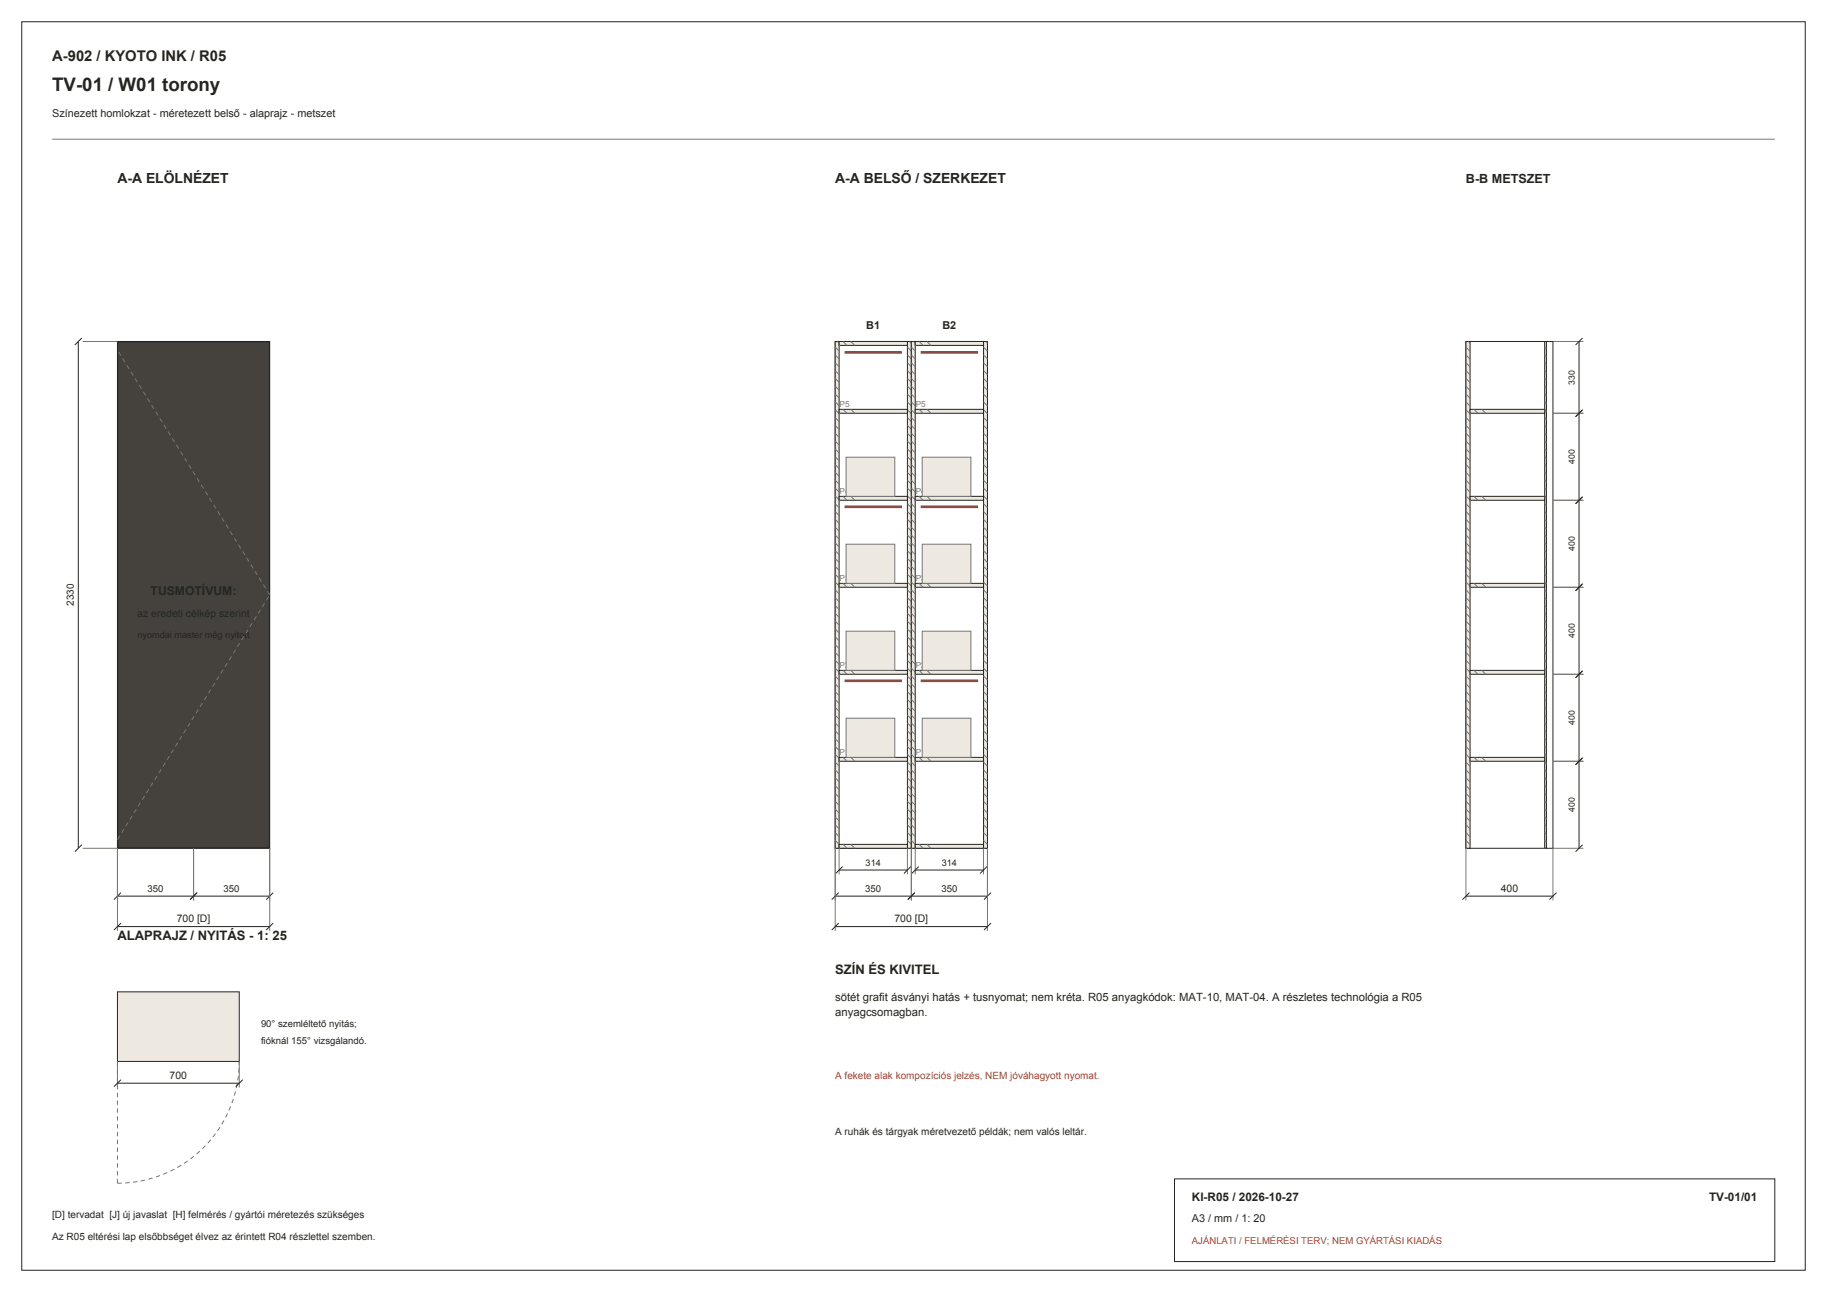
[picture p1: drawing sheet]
<svg xmlns="http://www.w3.org/2000/svg" width="420mm" height="297mm" viewBox="0 0 420 297" stroke-linecap="round" stroke-linejoin="round" font-family="sans-serif">
<path d="M5 5h410v287h-410zM270 271h138v19h-138z" fill="none" stroke="#252522" stroke-width=".23"/>
<path d="M12 32h396" fill="none" stroke="#777772" stroke-width=".23"/>
<path d="M27 78.5h35v116.5h-35z" fill-rule="evenodd" fill="#45423e" stroke="#252522" stroke-width=".23"/>
<path d="M27.1 78.6h34.8v116.3h-34.8z" fill="none" stroke="#252522" stroke-width=".23"/>
<path d="M62 136.7l-35-56.2M27 193l35-56.3" fill="none" stroke="#777772" stroke-width=".23" stroke-dasharray="1 .8" stroke-linecap="butt"/>
<path d="M192 78.5h35v116.5h-35z" fill-rule="evenodd" fill="#fff" stroke="#252522" stroke-width=".23"/>
<path d="M192 78.5h.9v116.5h-.9z" fill-rule="evenodd" fill="#ede9e1" stroke="#252522" stroke-width=".23"/>
<g fill="none" stroke="#777772" stroke-width=".23">
<path d="M192 79.8l.9 .9M192.5 78.5l.4 .4M192 99.6l.9 .9M192 97.8l.9 .9M192 96l.9 .9M192 94.2l.9 .9M192 92.4l.9 .9M192 90.6l.9 .9M192 88.8l.9 .9M192 87l.9 .9M192 85.2l.9 .9M192 83.4l.9 .9"/>
<path d="M192 81.6l.9 .9M192 119.4l.9 .9M192 117.6l.9 .9M192 115.8l.9 .9M192 114l.9 .9M192 112.2l.9 .9M192 110.4l.9 .9M192 108.6l.9 .9M192 106.8l.9 .9M192 105l.9 .9M192 103.2l.9 .9M192 101.4l.9 .9"/>
<path d="M192 139.2l.9 .9M192 137.4l.9 .9M192 135.6l.9 .9M192 133.8l.9 .9M192 132l.9 .9M192 130.2l.9 .9M192 128.4l.9 .9M192 126.6l.9 .9M192 124.8l.9 .9M192 123l.9 .9M192 121.2l.9 .9M192 159l.9 .9"/>
<path d="M192 157.2l.9 .9M192 155.4l.9 .9M192 153.6l.9 .9M192 151.8l.9 .9M192 150l.9 .9M192 148.2l.9 .9M192 146.4l.9 .9M192 144.6l.9 .9M192 142.8l.9 .9M192 141l.9 .9M192 178.8l.9 .9M192 177l.9 .9"/>
<path d="M192 175.2l.9 .9M192 173.4l.9 .9M192 171.6l.9 .9M192 169.8l.9 .9M192 168l.9 .9M192 166.2l.9 .9M192 164.4l.9 .9M192 162.6l.9 .9M192 160.8l.9 .9M192 195h.1M192 193.2l.9 .9M192 191.4l.9 .9"/>
<path d="M192 189.6l.9 .9M192 187.8l.9 .9M192 186l.9 .9M192 184.2l.9 .9M192 182.4l.9 .9M192 180.6l.9 .9"/>
</g>
<path d="M208.6 78.5h.9v116.5h-.9z" fill-rule="evenodd" fill="#ede9e1" stroke="#252522" stroke-width=".23"/>
<g fill="none" stroke="#777772" stroke-width=".23">
<path d="M208.6 79.8l.9 .9M209.1 78.5l.4 .4M208.6 99.6l.9 .9M208.6 97.8l.9 .9M208.6 96l.9 .9M208.6 94.2l.9 .9M208.6 92.4l.9 .9M208.6 90.6l.9 .9M208.6 88.8l.9 .9M208.6 87l.9 .9M208.6 85.2l.9 .9M208.6 83.4l.9 .9"/>
<path d="M208.6 81.6l.9 .9M208.6 119.4l.9 .9M208.6 117.6l.9 .9M208.6 115.8l.9 .9M208.6 114l.9 .9M208.6 112.2l.9 .9M208.6 110.4l.9 .9M208.6 108.6l.9 .9M208.6 106.8l.9 .9M208.6 105l.9 .9M208.6 103.2l.9 .9M208.6 101.4l.9 .9"/>
<path d="M208.6 139.2l.9 .9M208.6 137.4l.9 .9M208.6 135.6l.9 .9M208.6 133.8l.9 .9M208.6 132l.9 .9M208.6 130.2l.9 .9M208.6 128.4l.9 .9M208.6 126.6l.9 .9M208.6 124.8l.9 .9M208.6 123l.9 .9M208.6 121.2l.9 .9M208.6 159l.9 .9"/>
<path d="M208.6 157.2l.9 .9M208.6 155.4l.9 .9M208.6 153.6l.9 .9M208.6 151.8l.9 .9M208.6 150l.9 .9M208.6 148.2l.9 .9M208.6 146.4l.9 .9M208.6 144.6l.9 .9M208.6 142.8l.9 .9M208.6 141l.9 .9M208.6 178.8l.9 .9M208.6 177l.9 .9"/>
<path d="M208.6 175.2l.9 .9M208.6 173.4l.9 .9M208.6 171.6l.9 .9M208.6 169.8l.9 .9M208.6 168l.9 .9M208.6 166.2l.9 .9M208.6 164.4l.9 .9M208.6 162.6l.9 .9M208.6 160.8l.9 .9M208.6 195h.1M208.6 193.2l.9 .9M208.6 191.4l.9 .9"/>
<path d="M208.6 189.6l.9 .9M208.6 187.8l.9 .9M208.6 186l.9 .9M208.6 184.2l.9 .9M208.6 182.4l.9 .9M208.6 180.6l.9 .9"/>
</g>
<path d="M192.9 194.1h15.7v.9h-15.7z" fill-rule="evenodd" fill="#ede9e1" stroke="#252522" stroke-width=".23"/>
<path d="M192.9 195h.1M193.8 194.1l.9 .9M195.6 194.1l.9 .9" fill="none" stroke="#777772" stroke-width=".23"/>
<path d="M192.9 78.5h15.7v.9h-15.7z" fill-rule="evenodd" fill="#ede9e1" stroke="#252522" stroke-width=".23"/>
<path d="M192.9 79.4h.1M193.8 78.5l.9 .9M195.6 78.5l.9 .9" fill="none" stroke="#777772" stroke-width=".23"/>
<path d="M192.9 174.1h15.7v.9h-15.7z" fill-rule="evenodd" fill="#ede9e1" stroke="#252522" stroke-width=".23"/>
<path d="M192.9 175h.1M193.8 174.1l.9 .9M195.6 174.1l.9 .9" fill="none" stroke="#777772" stroke-width=".23"/>
<path d="M192.9 154.1h15.7v.9h-15.7z" fill-rule="evenodd" fill="#ede9e1" stroke="#252522" stroke-width=".23"/>
<path d="M192.9 155h.1M193.8 154.1l.9 .9M195.6 154.1l.9 .9" fill="none" stroke="#777772" stroke-width=".23"/>
<path d="M192.9 134.1h15.7v.9h-15.7z" fill-rule="evenodd" fill="#ede9e1" stroke="#252522" stroke-width=".23"/>
<path d="M192.9 135h.1M193.8 134.1l.9 .9M195.6 134.1l.9 .9" fill="none" stroke="#777772" stroke-width=".23"/>
<path d="M192.9 114.1h15.7v.9h-15.7z" fill-rule="evenodd" fill="#ede9e1" stroke="#252522" stroke-width=".23"/>
<path d="M192.9 115h.1M193.8 114.1l.9 .9M195.6 114.1l.9 .9" fill="none" stroke="#777772" stroke-width=".23"/>
<path d="M192.9 94.1h15.7v.9h-15.7z" fill-rule="evenodd" fill="#ede9e1" stroke="#252522" stroke-width=".23"/>
<path d="M192.9 95h.1M193.8 94.1l.9 .9M195.6 94.1l.9 .9" fill="none" stroke="#777772" stroke-width=".23"/>
<path d="M194.2 81h13.2M194.2 116.5h13.2M194.2 156.5h13.2" fill="none" stroke="#b24332" stroke-width=".6" stroke-linecap="butt"/>
<g fill="#ede9e1" stroke="#777772" stroke-width=".23">
<path d="M194.5 165.1h11.2v9h-11.2z" fill-rule="evenodd"/>
<path d="M194.5 145.1h11.2v9h-11.2z" fill-rule="evenodd"/>
<path d="M194.5 125.1h11.2v9h-11.2z" fill-rule="evenodd"/>
<path d="M194.5 105.1h11.2v9h-11.2z" fill-rule="evenodd"/>
</g>
<path d="M192.9 195v6M208.6 195v6" fill="none" stroke="#777772" stroke-width=".23"/>
<path d="M192.9 200h15.7M193.7 199.2l-1.6 1.6M209.4 199.2l-1.6 1.6" fill="none" stroke="#252522" stroke-width=".23"/>
<path d="M209.5 78.5h.9v116.5h-.9z" fill-rule="evenodd" fill="#ede9e1" stroke="#252522" stroke-width=".23"/>
<g fill="none" stroke="#777772" stroke-width=".23">
<path d="M209.5 79.8l.9 .9M210 78.5l.4 .4M209.5 99.6l.9 .9M209.5 97.8l.9 .9M209.5 96l.9 .9M209.5 94.2l.9 .9M209.5 92.4l.9 .9M209.5 90.6l.9 .9M209.5 88.8l.9 .9M209.5 87l.9 .9M209.5 85.2l.9 .9M209.5 83.4l.9 .9"/>
<path d="M209.5 81.6l.9 .9M209.5 119.4l.9 .9M209.5 117.6l.9 .9M209.5 115.8l.9 .9M209.5 114l.9 .9M209.5 112.2l.9 .9M209.5 110.4l.9 .9M209.5 108.6l.9 .9M209.5 106.8l.9 .9M209.5 105l.9 .9M209.5 103.2l.9 .9M209.5 101.4l.9 .9"/>
<path d="M209.5 139.2l.9 .9M209.5 137.4l.9 .9M209.5 135.6l.9 .9M209.5 133.8l.9 .9M209.5 132l.9 .9M209.5 130.2l.9 .9M209.5 128.4l.9 .9M209.5 126.6l.9 .9M209.5 124.8l.9 .9M209.5 123l.9 .9M209.5 121.2l.9 .9M209.5 159l.9 .9"/>
<path d="M209.5 157.2l.9 .9M209.5 155.4l.9 .9M209.5 153.6l.9 .9M209.5 151.8l.9 .9M209.5 150l.9 .9M209.5 148.2l.9 .9M209.5 146.4l.9 .9M209.5 144.6l.9 .9M209.5 142.8l.9 .9M209.5 141l.9 .9M209.5 178.8l.9 .9M209.5 177l.9 .9"/>
<path d="M209.5 175.2l.9 .9M209.5 173.4l.9 .9M209.5 171.6l.9 .9M209.5 169.8l.9 .9M209.5 168l.9 .9M209.5 166.2l.9 .9M209.5 164.4l.9 .9M209.5 162.6l.9 .9M209.5 160.8l.9 .9M209.5 195h.1M209.5 193.2l.9 .9M209.5 191.4l.9 .9"/>
<path d="M209.5 189.6l.9 .9M209.5 187.8l.9 .9M209.5 186l.9 .9M209.5 184.2l.9 .9M209.5 182.4l.9 .9M209.5 180.6l.9 .9"/>
</g>
<path d="M226.1 78.5h.9v116.5h-.9z" fill-rule="evenodd" fill="#ede9e1" stroke="#252522" stroke-width=".23"/>
<g fill="none" stroke="#777772" stroke-width=".23">
<path d="M226.1 79.8l.9 .9M226.6 78.5l.4 .4M226.1 99.6l.9 .9M226.1 97.8l.9 .9M226.1 96l.9 .9M226.1 94.2l.9 .9M226.1 92.4l.9 .9M226.1 90.6l.9 .9M226.1 88.8l.9 .9M226.1 87l.9 .9M226.1 85.2l.9 .9M226.1 83.4l.9 .9"/>
<path d="M226.1 81.6l.9 .9M226.1 119.4l.9 .9M226.1 117.6l.9 .9M226.1 115.8l.9 .9M226.1 114l.9 .9M226.1 112.2l.9 .9M226.1 110.4l.9 .9M226.1 108.6l.9 .9M226.1 106.8l.9 .9M226.1 105l.9 .9M226.1 103.2l.9 .9M226.1 101.4l.9 .9"/>
<path d="M226.1 139.2l.9 .9M226.1 137.4l.9 .9M226.1 135.6l.9 .9M226.1 133.8l.9 .9M226.1 132l.9 .9M226.1 130.2l.9 .9M226.1 128.4l.9 .9M226.1 126.6l.9 .9M226.1 124.8l.9 .9M226.1 123l.9 .9M226.1 121.2l.9 .9M226.1 159l.9 .9"/>
<path d="M226.1 157.2l.9 .9M226.1 155.4l.9 .9M226.1 153.6l.9 .9M226.1 151.8l.9 .9M226.1 150l.9 .9M226.1 148.2l.9 .9M226.1 146.4l.9 .9M226.1 144.6l.9 .9M226.1 142.8l.9 .9M226.1 141l.9 .9M226.1 178.8l.9 .9M226.1 177l.9 .9"/>
<path d="M226.1 175.2l.9 .9M226.1 173.4l.9 .9M226.1 171.6l.9 .9M226.1 169.8l.9 .9M226.1 168l.9 .9M226.1 166.2l.9 .9M226.1 164.4l.9 .9M226.1 162.6l.9 .9M226.1 160.8l.9 .9M226.1 195h.1M226.1 193.2l.9 .9M226.1 191.4l.9 .9"/>
<path d="M226.1 189.6l.9 .9M226.1 187.8l.9 .9M226.1 186l.9 .9M226.1 184.2l.9 .9M226.1 182.4l.9 .9M226.1 180.6l.9 .9"/>
</g>
<path d="M210.4 194.1h15.7v.9h-15.7z" fill-rule="evenodd" fill="#ede9e1" stroke="#252522" stroke-width=".23"/>
<path d="M210.4 195h.1M211.3 194.1l.9 .9M213.1 194.1l.9 .9" fill="none" stroke="#777772" stroke-width=".23"/>
<path d="M210.4 78.5h15.7v.9h-15.7z" fill-rule="evenodd" fill="#ede9e1" stroke="#252522" stroke-width=".23"/>
<path d="M210.4 79.4h.1M211.3 78.5l.9 .9M213.1 78.5l.9 .9" fill="none" stroke="#777772" stroke-width=".23"/>
<path d="M210.4 174.1h15.7v.9h-15.7z" fill-rule="evenodd" fill="#ede9e1" stroke="#252522" stroke-width=".23"/>
<path d="M210.4 175h.1M211.3 174.1l.9 .9M213.1 174.1l.9 .9" fill="none" stroke="#777772" stroke-width=".23"/>
<path d="M210.4 154.1h15.7v.9h-15.7z" fill-rule="evenodd" fill="#ede9e1" stroke="#252522" stroke-width=".23"/>
<path d="M210.4 155h.1M211.3 154.1l.9 .9M213.1 154.1l.9 .9" fill="none" stroke="#777772" stroke-width=".23"/>
<path d="M210.4 134.1h15.7v.9h-15.7z" fill-rule="evenodd" fill="#ede9e1" stroke="#252522" stroke-width=".23"/>
<path d="M210.4 135h.1M211.3 134.1l.9 .9M213.1 134.1l.9 .9" fill="none" stroke="#777772" stroke-width=".23"/>
<path d="M210.4 114.1h15.7v.9h-15.7z" fill-rule="evenodd" fill="#ede9e1" stroke="#252522" stroke-width=".23"/>
<path d="M210.4 115h.1M211.3 114.1l.9 .9M213.1 114.1l.9 .9" fill="none" stroke="#777772" stroke-width=".23"/>
<path d="M210.4 94.1h15.7v.9h-15.7z" fill-rule="evenodd" fill="#ede9e1" stroke="#252522" stroke-width=".23"/>
<path d="M210.4 95h.1M211.3 94.1l.9 .9M213.1 94.1l.9 .9" fill="none" stroke="#777772" stroke-width=".23"/>
<path d="M211.7 81h13.2M211.7 116.5h13.2M211.7 156.5h13.2" fill="none" stroke="#b24332" stroke-width=".6" stroke-linecap="butt"/>
<g fill="#ede9e1" stroke="#777772" stroke-width=".23">
<path d="M212 165.1h11.2v9h-11.2z" fill-rule="evenodd"/>
<path d="M212 145.1h11.2v9h-11.2z" fill-rule="evenodd"/>
<path d="M212 125.1h11.2v9h-11.2z" fill-rule="evenodd"/>
<path d="M212 105.1h11.2v9h-11.2z" fill-rule="evenodd"/>
</g>
<path d="M19 78.5h8M19 195h8v19M44.5 195v12M62 195v19M192 195v19M209.5 195v12M210.4 195v6M226.1 195v6M227 195v19" fill="none" stroke="#777772" stroke-width=".23"/>
<g fill="none" stroke="#252522" stroke-width=".23">
<path d="M18 78.5v116.5M18.8 77.7l-1.6 1.6M337 78.5h20v116.5h-20zM18.8 194.2l-1.6 1.6M210.4 200h15.7M211.2 199.2l-1.6 1.6M226.9 199.2l-1.6 1.6M27 206h35M27 213h35M27.8 205.2l-1.6 1.6M27.8 212.2l-1.6 1.6M45.3 205.2l-1.6 1.6"/>
<path d="M62.8 205.2l-1.6 1.6M62.8 212.2l-1.6 1.6M192 206h35M192 213h35M192.8 205.2l-1.6 1.6M192.8 212.2l-1.6 1.6M210.3 205.2l-1.6 1.6M227.8 205.2l-1.6 1.6M227.8 212.2l-1.6 1.6"/>
</g>
<path d="M337 78.5h1v116.5h-1z" fill-rule="evenodd" fill="#ede9e1" stroke="#252522" stroke-width=".23"/>
<g fill="none" stroke="#777772" stroke-width=".23">
<path d="M337 79.8l1 .9M337.5 78.5l.5 .4M337 99.6l1 .9M337 97.8l1 .9M337 96l1 .9M337 94.2l1 .9M337 92.4l1 .9M337 90.6l1 .9M337 88.8l1 .9M337 87l1 .9M337 85.2l1 .9M337 83.4l1 .9"/>
<path d="M337 81.6l1 .9M337 119.4l1 .9M337 117.6l1 .9M337 115.8l1 .9M337 114l1 .9M337 112.2l1 .9M337 110.4l1 .9M337 108.6l1 .9M337 106.8l1 .9M337 105l1 .9M337 103.2l1 .9M337 101.4l1 .9"/>
<path d="M337 139.2l1 .9M337 137.4l1 .9M337 135.6l1 .9M337 133.8l1 .9M337 132l1 .9M337 130.2l1 .9M337 128.4l1 .9M337 126.6l1 .9M337 124.8l1 .9M337 123l1 .9M337 121.2l1 .9M337 159l1 .9"/>
<path d="M337 157.2l1 .9M337 155.4l1 .9M337 153.6l1 .9M337 151.8l1 .9M337 150l1 .9M337 148.2l1 .9M337 146.4l1 .9M337 144.6l1 .9M337 142.8l1 .9M337 141l1 .9M337 178.8l1 .9M337 177l1 .9"/>
<path d="M337 175.2l1 .9M337 173.4l1 .9M337 171.6l1 .9M337 169.8l1 .9M337 168l1 .9M337 166.2l1 .9M337 164.4l1 .9M337 162.6l1 .9M337 160.8l1 .9M337 195h.1M337 193.2l1 .9M337 191.4l1 .9"/>
<path d="M337 189.6l1 .9M337 187.8l1 .9M337 186l1 .9M337 184.2l1 .9M337 182.4l1 .9M337 180.6l1 .9"/>
</g>
<path d="M355.1 78.5h.4v116.5h-.4z" fill-rule="evenodd" fill="#ede9e1" stroke="#252522" stroke-width=".23"/>
<g fill="none" stroke="#777772" stroke-width=".23">
<path d="M355.1 79.8l.4 .4M355.1 99.6l.4 .4M355.1 97.8l.4 .4M355.1 96l.4 .4M355.1 94.2l.4 .4M355.1 92.4l.4 .4M355.1 90.6l.4 .4M355.1 88.8l.4 .4M355.1 87l.4 .4M355.1 85.2l.4 .4M355.1 83.4l.4 .4M355.1 81.6l.4 .4"/>
<path d="M355.1 119.4l.4 .4M355.1 117.6l.4 .4M355.1 115.8l.4 .4M355.1 114l.4 .4M355.1 112.2l.4 .4M355.1 110.4l.4 .4M355.1 108.6l.4 .4M355.1 106.8l.4 .4M355.1 105l.4 .4M355.1 103.2l.4 .4M355.1 101.4l.4 .4M355.1 139.2l.4 .4"/>
<path d="M355.1 137.4l.4 .4M355.1 135.6l.4 .4M355.1 133.8l.4 .4M355.1 132l.4 .4M355.1 130.2l.4 .4M355.1 128.4l.4 .4M355.1 126.6l.4 .4M355.1 124.8l.4 .4M355.1 123l.4 .4M355.1 121.2l.4 .4M355.1 159l.4 .4M355.1 157.2l.4 .4"/>
<path d="M355.1 155.4l.4 .4M355.1 153.6l.4 .4M355.1 151.8l.4 .4M355.1 150l.4 .4M355.1 148.2l.4 .4M355.1 146.4l.4 .4M355.1 144.6l.4 .4M355.1 142.8l.4 .4M355.1 141l.4 .4M355.1 178.8l.4 .4M355.1 177l.4 .4M355.1 175.2l.4 .4"/>
<path d="M355.1 173.4l.4 .4M355.1 171.6l.4 .4M355.1 169.8l.4 .4M355.1 168l.4 .4M355.1 166.2l.4 .4M355.1 164.4l.4 .4M355.1 162.6l.4 .4M355.1 160.8l.4 .4M355.1 195h.1M355.1 193.2l.4 .4M355.1 191.4l.4 .4M355.1 189.6l.4 .4"/>
<path d="M355.1 187.8l.4 .4M355.1 186l.4 .4M355.1 184.2l.4 .4M355.1 182.4l.4 .4M355.1 180.6l.4 .4"/>
</g>
<path d="M338 174.1h17.1v.9h-17.1z" fill-rule="evenodd" fill="#ede9e1" stroke="#252522" stroke-width=".23"/>
<path d="M338 175h.1M338.9 174.1l.9 .9M340.7 174.1l.9 .9M355.1 174.1h.1" fill="none" stroke="#777772" stroke-width=".23"/>
<path d="M338 154.1h17.1v.9h-17.1z" fill-rule="evenodd" fill="#ede9e1" stroke="#252522" stroke-width=".23"/>
<path d="M338 155h.1M338.9 154.1l.9 .9M340.7 154.1l.9 .9M355.1 154.1h.1" fill="none" stroke="#777772" stroke-width=".23"/>
<path d="M338 134.1h17.1v.9h-17.1z" fill-rule="evenodd" fill="#ede9e1" stroke="#252522" stroke-width=".23"/>
<path d="M338 135h.1M338.9 134.1l.9 .9M340.7 134.1l.9 .9M355.1 134.1h.1" fill="none" stroke="#777772" stroke-width=".23"/>
<path d="M338 114.1h17.1v.9h-17.1z" fill-rule="evenodd" fill="#ede9e1" stroke="#252522" stroke-width=".23"/>
<path d="M338 115h.1M338.9 114.1l.9 .9M340.7 114.1l.9 .9M355.1 114.1h.1" fill="none" stroke="#777772" stroke-width=".23"/>
<path d="M338 94.1h17.1v.9h-17.1z" fill-rule="evenodd" fill="#ede9e1" stroke="#252522" stroke-width=".23"/>
<path d="M357 78.5h7M338 95h.1M338.9 94.1l.9 .9M340.7 94.1l.9 .9M355.1 94.1h.1M357 95h7M357 115h7M357 135h7M357 155h7M357 175h7M337 195v12M364 195h-7v12" fill="none" stroke="#777772" stroke-width=".23"/>
<path d="M363 78.5v116.5M363.8 77.7l-1.6 1.6M363.8 94.2l-1.6 1.6M363.8 114.2l-1.6 1.6M363.8 134.2l-1.6 1.6M363.8 154.2l-1.6 1.6M363.8 174.2l-1.6 1.6M363.8 194.2l-1.6 1.6M337 206h20M337.8 205.2l-1.6 1.6M357.8 205.2l-1.6 1.6" fill="none" stroke="#252522" stroke-width=".23"/>
<path d="M27 228h28v16h-28z" fill-rule="evenodd" fill="#ede9e1" stroke="#252522" stroke-width=".23"/>
<path d="M27 244v28M27 272a28 28 0 0 0 28-28" fill="none" stroke="#777772" stroke-width=".23" stroke-dasharray="1 .8" stroke-linecap="butt"/>
<path d="M27 244v6M55 244v6" fill="none" stroke="#777772" stroke-width=".23"/>
<path d="M27 249h28M27.8 248.2l-1.6 1.6M55.8 248.2l-1.6 1.6" fill="none" stroke="#252522" stroke-width=".23"/>
<text font-size="4.3" fill="#252522" x="12" y="21">TV-01 / W01 torony</text>
<text font-size="3.4" fill="#252522" x="12" y="14">A-902 / KYOTO INK / R05</text>
<g font-size="3.2" fill="#252522">
<text x="27" y="42">A-A ELÖLNÉZET</text>
<text x="192" y="42">A-A BELSŐ / SZERKEZET</text>
</g>
<g font-size="3" fill="#252522">
<text x="27" y="216">ALAPRAJZ / NYITÁS - 1: 25</text>
<text x="192" y="224">SZÍN ÉS KIVITEL</text>
</g>
<text font-size="2.9" fill="#252522" x="337" y="42">B-B METSZET</text>
<g font-size="2.7" fill="#252522">
<text x="274" y="276">KI-R05 / 2026-10-27</text>
<text x="392.9" y="276">TV-01/01</text>
</g>
<g font-size="2.6" fill="#252522">
<text x="192" y="230">sötét grafit ásványi hatás + tusnyomat; nem kréta. R05 anyagkódok: MAT-10, MAT-04. A részletes technológia a R05</text>
<text x="192" y="233.5">anyagcsomagban.</text>
</g>
<g font-size="2.5" fill="#252522">
<text x="12" y="27">Színezett homlokzat - méretezett belső - alaprajz - metszet</text>
<text x="199.2" y="75.7">B1</text>
<text x="216.7" y="75.7">B2</text>
<text x="274" y="281">A3 / mm / 1: 20</text>
</g>
<g font-size="2.4" fill="#252522">
<text x="345" y="205">400</text>
<text x="40.6" y="212">700 [D]</text>
<text x="205.6" y="212">700 [D]</text>
<text x="39" y="248">700</text>
</g>
<g font-size="2.3" fill="#252522">
<text x="17" y="139.3" transform="rotate(-90 17 139.3)">2330</text>
<text x="192" y="261">A ruhák és tárgyak méretvezető példák; nem valós leltár.</text>
<text x="12" y="280">[D] tervadat [J] új javaslat [H] felmérés / gyártói méretezés szükséges</text>
<text x="12" y="285">Az R05 eltérési lap elsőbbséget élvez az érintett R04 részlettel szemben.</text>
</g>
<text font-size="2.3" fill="#b24332" x="192" y="248">A fekete alak kompozíciós jelzés, NEM jóváhagyott nyomat.</text>
<g font-size="2.2" fill="#252522">
<text x="33.9" y="205">350</text>
<text x="51.4" y="205">350</text>
<text x="198.9" y="205">350</text>
<text x="216.4" y="205">350</text>
<text x="60" y="236">90° szemléltető nyitás;</text>
<text x="60" y="240">fióknál 155° vizsgálandó.</text>
</g>
<text font-size="2.2" fill="#b24332" x="274" y="286">AJÁNLATI / FELMÉRÉSI TERV; NEM GYÁRTÁSI KIADÁS</text>
<g font-size="2.1" fill="#252522">
<text x="31.6" y="146.7">nyomdai master még nyitott</text>
<text x="199" y="199">314</text>
<text x="216.5" y="199">314</text>
</g>
<g font-size="2" fill="#252522">
<text x="362" y="88.4" transform="rotate(-90 362 88.4)">330</text>
<text x="362" y="106.7" transform="rotate(-90 362 106.7)">400</text>
<text x="362" y="126.7" transform="rotate(-90 362 126.7)">400</text>
<text x="362" y="146.7" transform="rotate(-90 362 146.7)">400</text>
<text x="362" y="166.7" transform="rotate(-90 362 166.7)">400</text>
<text x="362" y="186.7" transform="rotate(-90 362 186.7)">400</text>
</g>
<g font-size="1.9" fill="#777772">
<text x="193" y="93.5">P5</text>
<text x="210.5" y="93.5">P5</text>
<text x="193" y="113.5">P4</text>
<text x="210.5" y="113.5">P4</text>
<text x="193" y="133.5">P3</text>
<text x="210.5" y="133.5">P3</text>
<text x="193" y="153.5">P2</text>
<text x="210.5" y="153.5">P2</text>
<text x="193" y="173.5">P1</text>
<text x="210.5" y="173.5">P1</text>
</g>
</svg>
